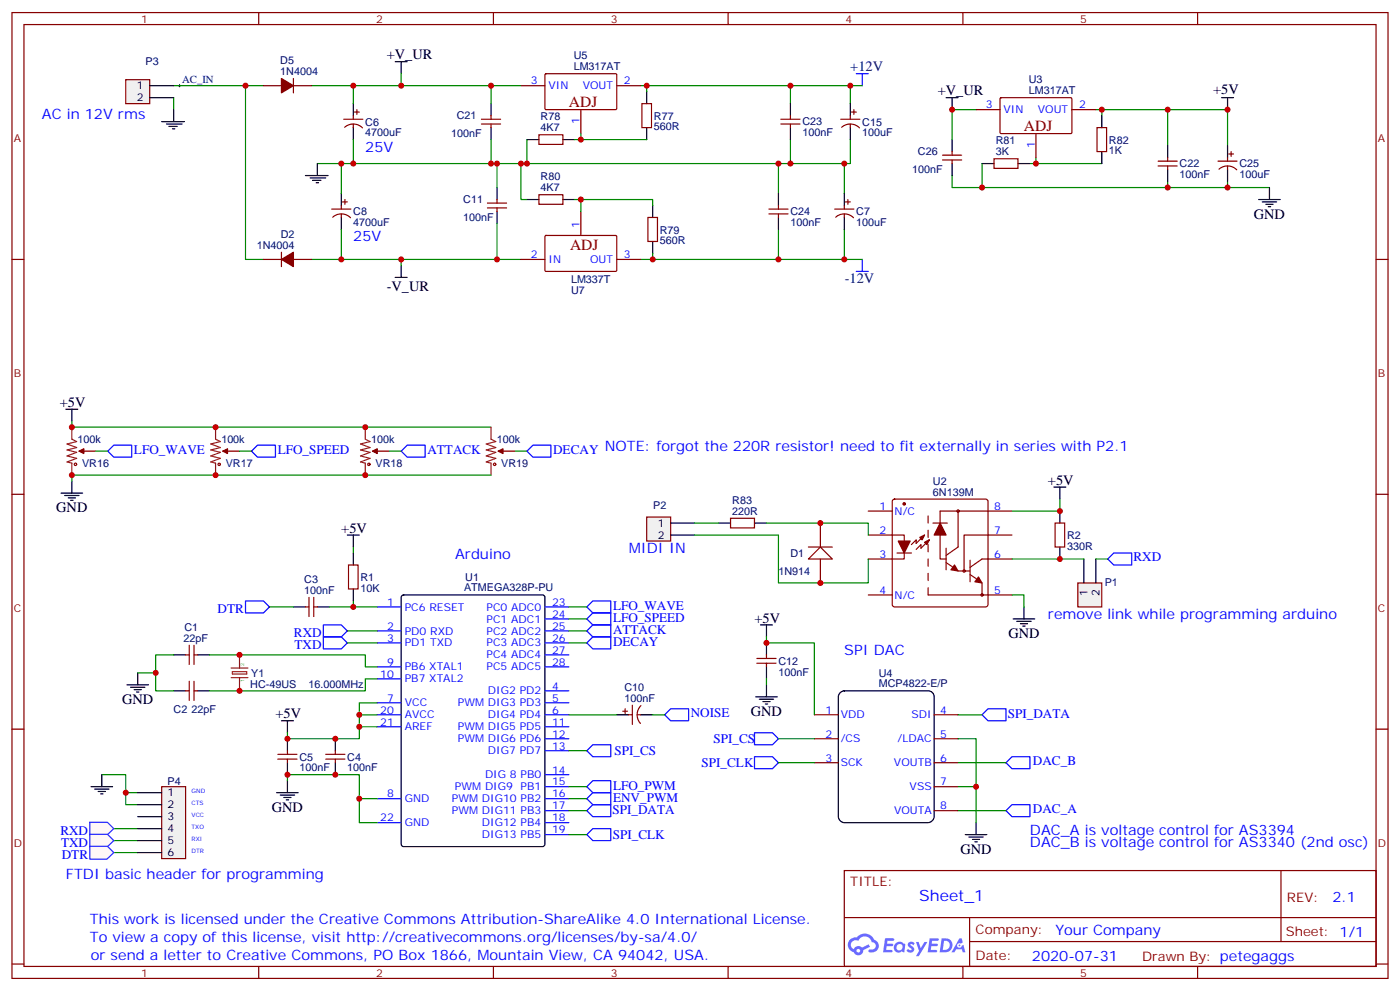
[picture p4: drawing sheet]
<svg xmlns="http://www.w3.org/2000/svg" width="412mm" height="292mm" viewBox="0 0 412 292" stroke-linecap="round" stroke-linejoin="round" font-family="sans-serif">
<g fill="none" stroke="#870000" stroke-width=".35">
<path d="M3.5 3.7h405.4v284.3h-405.4zM7.1 7.2h398.2v277.3h-398.2zM76.2 3.7v3.5M145.3 3.7v3.5M214.5 3.7v3.5M283.6 3.7v3.5M352.8 3.7v3.5M3.5 76.4h3.6M405.3 76.4h3.6M3.5 145.5h3.6M405.3 145.5h3.6M3.5 214.7h3.6"/>
<path d="M405.3 214.7h3.6M248.7 256.3h156.6v28.2h-156.6zM377.3 256.3v20.9M248.7 270.1h156.5M285.6 277.2h119.6M285.6 270.1v14.2M3.5 283.8h3.6M76.2 284.5v3.5M145.3 284.5v3.5M214.5 284.5v3.5M283.6 284.5v3.5M352.8 284.5v3.5"/>
<path d="M405.3 283.8h3.6"/>
</g>
<g fill="#5487ff">
<path d="M267.7 277.5a1.22 1.22 0 0 1 1.7 .2l-.4 .6a.47 .47 0 0 0-.3-.4 .47 .47 0 0 0-.5 .2l.1 .2a1.14 1.14 0 0 1 .8 1.8 1.14 1.14 0 0 1-1.9 0l-.2-.2 .5-.6 .7 .5a.29 .29 0 0 0 .3-.3 .29 .29 0 0 0-.2-.3 1.04 1.04 0 0 1-.6-1.7z"/>
<path d="M260.7 276.2h2.4l.3 .2-.2 .5-1.8 .1-.1 .8h1.5l.3 .4-.3 .4h-1.6l-.2 1.1h1.7l.2 .3-.2 .3-2.6 .1z"/>
<path d="M273.8 276.2h2.4l.3 .2-.1 .5-1.8 .1-.2 .8h1.6l.3 .4-.4 .4-1.6-.1-.1 1.1 1.7 .1 .2 .3-.2 .3-2.6 .1z"/>
<path d="M282.6 276.2h.7l.3 1.3-.6 .3a.69 .69 0 0 0-1 .3 .69 .69 0 0 0 .4 .9 .69 .69 0 0 0 .9-.6l.5-.2 .6 2.2h-.8l-.2-.9h-1.8l-.5 .9h-.8z"/>
<path d="M269.8 277.3h.8l.6 1.8 1.1-1.8h.9l-2.6 4.2h-.8l.9-1.5z"/>
<path d="M277.4 276.2l-.6 4.2h1.3a2.11 2.11 0 0 0 2.5-2.1 2.11 2.11 0 0 0-2.5-2.1zM278.1 277a1.39 1.39 0 0 1 1.7 1.4 1.39 1.39 0 0 1-1.8 1.2h-.3z"/>
<path d="M263.7 277.8a1.54 1.54 0 0 0-.1 2.2 1.54 1.54 0 0 0 2.2 .1l.6 .3 .3-2.3-.2-.3h-.4a1.49 1.49 0 0 0-2.4 0zM264 278.8a.94 .94 0 0 1 1.8 0 .94 .94 0 0 1-1.8 0z"/>
<path d="M250.4 276.6a2.18 2.18 0 0 0 1.1 3.7 1.44 1.44 0 0 0 1.6 .9 1.44 1.44 0 0 0 1.2-1.4l2-1.1-.5-.7-1.9 1a1.47 1.47 0 0 0-2.4 .4 1.39 1.39 0 0 1-.7-1.9 1.39 1.39 0 0 1 2-.5 2.12 2.12 0 0 1 2.2-1.3 2.12 2.12 0 0 1 1.9 1.7 1.14 1.14 0 0 1 1.1 1.4 1.14 1.14 0 0 1-1.7 .7 .43 .43 0 0 0-.5 .4 .43 .43 0 0 0 .4 .5 1.98 1.98 0 0 0 2.5-1.2 1.98 1.98 0 0 0-1.2-2.6 3.1 3.1 0 0 0-5.3-.6l-.9 .1zM252.3 279.9a.55 .55 0 0 1 1.1 0 .55 .55 0 0 1-1.1 0z"/>
<circle cx="282.6" cy="278.3" r=".26"/>
</g>
<path d="M104.1 162.8v3.5M104.1 173.4v3.5" fill="none" stroke="#000" stroke-width=".35"/>
<path d="M102.7 166.3h2.8v7.1h-2.8z" fill="none" stroke="#870000" stroke-width=".35"/>
<path d="M118.4 175.4l.5-.2h40.9l.7 .4v72.9l-.4 .7h-41.2l-.7-.4v-72.9z" fill="#fff" stroke="#000" stroke-width=".35"/>
<g fill="none" stroke="#00f" stroke-width=".35">
<path d="M72.3 176.9h5.3l1.8 1.8-1.8 1.7h-5.3zM111.1 178.7h7.1M160.5 178.7h7.1M95.2 184h5.3l1.8 1.7-1.8 1.8h-5.3zM95.2 187.5h5.3l1.8 1.8-1.8 1.7h-5.3zM111.1 185.7h7.1M111.1 189.3h7.1M111.1 196.3h7.1M111.1 199.8h7.1M160.5 185.7h7.1M160.5 189.3h7.1M160.5 196.3h7.1"/>
<path d="M160.5 182.2h7.1M160.5 192.8h7.1M111.1 206.9h7.1M111.1 210.4h7.1M111.1 214h7.1M160.5 203.4h7.1M160.5 206.9h7.1M160.5 210.4h7.1M160.5 214h7.1M160.5 217.5h7.1M111.1 235.1h7.1M160.5 235.1h7.1"/>
<path d="M160.5 221h7.1M160.5 228.1h7.1M160.5 231.6h7.1M160.5 238.7h7.1M111.1 242.2h7.1M160.5 242.2h7.1M160.5 245.7h7.1"/>
</g>
<g fill="none" stroke="#008700" stroke-width=".35">
<path d="M79.4 178.7h7M97 178.7h7.1M104.1 176.9v1.8h7M104.1 161v1.8M40.6 198.1h5.3M51.2 192.8h-5.3v10.6h5.3M61.7 192.8h45.9v3.5h3.5M102.3 185.7h8.8M102.3 189.3h8.8M111.1 199.8h-3.5v3.6h-45.9M105.8 214h5.3M105.8 210.4h5.3"/>
<path d="M111.1 206.9h-5.3v10.6h-21.1v-1.8M84.7 229.8v-1.7h21.1v14.1h5.3M105.8 235.1h5.3"/>
</g>
<path d="M68.1 196.7h4.9M68.1 199.5h4.9M68.4 197.7h4.3v.7h-4.3zM70.6 192.8v3.9M70.6 199.5v3.9" fill="none" stroke="#8c2424" stroke-width=".35"/>
<g fill="none" stroke="#870000" stroke-width=".35">
<path d="M255.8 157.5h10.5v7.1h-10.5M255.8 150.5h7M263.1 147.1l.4-.2h26.8l.5 .2 .2 .5v30.4l-.2 .5-.5 .2h-26.8l-.5-.3-.2-.4v-30.4zM272.3 157.5l-2.4 2.5v-1.1l-1.4 1.4M273.8 158.9l-2.5 2.5v-1.1l-1.4 1.4M274.8 154h4.2M282.2 150.5v10.5M298.1 150.5h-21.2v14.1h1.8M298.1 157.5h-14.1v10.6M90 178.7h1M91 175.9v5.6M92.4 175.9v5.6"/>
<path d="M92.4 178.7h1.1M255.8 175.2h7M264.2 162.8h4.3M289.3 171.6v3.6h-15.9M289.3 164.6h8.8M289.3 175.2h8.8M54.7 192.8h1M55.7 190v5.6M57.1 190v5.6M57.1 192.8h1.1M54.7 203.4h1M55.7 200.6v5.6"/>
<path d="M57.1 200.6v5.6M57.1 203.4h1.1M81.8 223.5h5.7M81.8 222.1h5.7M84.7 221v1.1M84.7 223.5v1M96 223.5h5.6M96 222.1h5.6M98.8 221v1.1M98.8 223.5v1"/>
<circle cx="282.2" cy="150.5" r=".35"/>
<circle cx="284" cy="168.1" r=".35"/>
<circle cx="289.3" cy="175.2" r=".35"/>
</g>
<g fill="none" stroke="#000" stroke-width=".35">
<path d="M102.3 157.5h3.5M104.1 157.5v3.5M86.4 178.7h3.6M93.5 178.7h3.5M40.6 198.1v3.5M51.2 192.8h3.5M58.2 192.8h3.5M37.4 201.6h6.3M38.5 202.3h4.2M39.5 203h2.1M40.2 203.7h.7M51.2 203.4h3.5"/>
<path d="M58.2 203.4h3.5M82.9 212.2h3.5M84.7 212.2v3.5M84.7 217.5v3.5M98.8 217.5v3.5M81.5 233.4h6.3M82.5 234.1h4.3M83.6 234.8h2.1M84.3 235.5h.7M84.7 224.5v3.6M84.7 229.8v3.6M98.8 224.5v3.6"/>
</g>
<g fill="#870000" stroke="#870000" stroke-width=".35">
<path d="M264.6 159.3h3.5l-1.8 3.5z"/>
<path d="M272.3 159.6l1.5-.7-.8 1.4z"/>
<path d="M270.9 158.2l1.4-.7-.7 1.4z"/>
<path d="M276.9 154l1.8 3.5h-3.5z"/>
<circle cx="266.3" cy="148.3" r=".35"/>
</g>
<g fill="#a10000" stroke="#a10000" stroke-width=".35">
<path d="M281.2 166.3l1 1.8-2.1-.4z"/>
<path d="M288.2 169.9l1.1 1.7-2.1-.3z"/>
</g>
<path d="M278.7 161.4v6.3M278.7 165.6l2.1 1.4M282.2 161l-3.5 2.5M282.2 168.1h3.6M285.8 169.2l2.1 1.4M285.8 164.9v6.4M289.3 164.6l-3.5 2.4" fill="none" stroke="#a10000" stroke-width=".35"/>
<path d="M273.4 175.2v-24.7" fill="none" stroke="#870000" stroke-width=".35" stroke-dasharray="2.1 2.1"/>
<path d="M238.1 164.6l3.6-3.6 3.5 3.6z" fill="#fff" stroke="#870000" stroke-width=".35"/>
<path d="M241.7 154v7M238.1 161h7.1M241.7 164.6v7" fill="none" stroke="#870000" stroke-width=".35"/>
<path d="M190.5 152.2h7.1v7.1h-7.1z" fill="#f0f0f0" stroke="#870000" stroke-width=".35"/>
<path d="M197.6 154h7M197.6 157.5h7M310.4 143.4h3.6M312.2 143.4v3.5M312.2 150.5v3.5M301.6 178.7v3.5M312.2 161v3.6M298.4 182.2h6.4M299.5 182.9h4.2M300.6 183.6h2.1M301.3 184.3h.7" fill="none" stroke="#000" stroke-width=".35"/>
<path d="M204.6 157.5h24.7v14.1h26.5v-7" fill="none" stroke="#008700" stroke-width=".35"/>
<path d="M310.8 154h2.8v7h-2.8z" fill="none" stroke="#870000" stroke-width=".35"/>
<path d="M317.5 171.6h7.1v7.1h-7.1z" fill="#f0f0f0" stroke="#870000" stroke-width=".35"/>
<path d="M319.3 164.6v7M322.8 164.6v7M26.8 231.6h6.4M27.9 232.3h4.2M28.9 233h2.1M29.6 233.7h.7M30 228.1v3.5" fill="none" stroke="#000" stroke-width=".35"/>
<path d="M312.2 146.9v3.6h-14.1M298.1 164.6h21.2M298.1 175.2h3.5v3.5M322.8 164.6h3.5M30 228.1h7v8.8h3.6M37 233.4h3.6M33.5 251h7.1M33.5 247.5h7.1M33.5 243.9h7.1" fill="none" stroke="#008700" stroke-width=".35"/>
<path d="M326.3 164.6l1.8-1.8h5.3v3.5h-5.3z" fill="none" stroke="#00f" stroke-width=".35"/>
<g fill="#fff7f7" stroke="#420aff" stroke-width=".35">
<path d="M26.4 242.1h5.3l1.8 1.8-2 2h-5z"/>
<path d="M26.4 245.6h5.3l1.8 1.9-2 1.9h-5z"/>
<path d="M26.4 249.1h5.3l1.8 1.9-2 1.9h-5z"/>
</g>
<path d="M47.6 231.6h7.1v21.2h-7.1z" fill="#f0f0f0" stroke="#870000" stroke-width=".35"/>
<g fill="none" stroke="#000" stroke-width=".35">
<path d="M47.6 35.8h6.7M49 36.5h4.6M49.7 37.2h2.5M50.8 37.9h.7M51.2 32.3v3.5M104.1 30.5v3.5M104.1 37.6v3.5M90 51.7h6.7M91.4 52.4h4.6M92.1 53.1h2.4M93.1 53.8h.7M93.5 48.2v3.5"/>
<path d="M100.5 57v3.5M100.5 64v3.6M224 184h3.5M225.8 184v3.5M225.8 189.3v3.5M225.8 196.3v3.5M222.6 205.1h6.4M223.7 205.8h4.2M224.7 206.6h2.1M225.4 207.3h.7M225.8 201.6v3.5M247.5 203.9l1.2-.5h24.7a1.76 1.76 0 0 1 1.8 1.7v35.3a1.89 1.89 0 0 1-1.8 1.8h-24.7a1.89 1.89 0 0 1-1.8-1.8v-35.3z"/>
<path d="M40.6 233.4h7M40.6 236.9h7M40.6 240.4h7M40.6 243.9h7M40.6 247.5h7M40.6 251h7M284.3 245.7h6.4M285.4 246.4h4.2M286.5 247.1h2.1M287.2 247.8h.7M287.5 242.2v3.5"/>
</g>
<g fill="none" stroke="#870000" stroke-width=".35">
<path d="M77.6 25.2h5.3M86.4 23.1v4.2M86.4 25.2h5.3M101.2 35.1h5.7M101.5 37.5a3.8 3.8 0 0 1 5.3 .1M104.1 34v1.1M104.1 36.5v1.1M104.4 33h1.4M105.1 32.3v1.4M100.9 59.4h1.4M101.6 58.7v1.4M77.6 76.4h5.3"/>
<path d="M82.9 74.3v4.2M86.4 76.4h5.3M97.7 61.6h5.7M98 63.9a3.8 3.8 0 0 1 5.2 .2M100.5 60.5v1.1M100.5 63v1M223 195.3h5.6M223 193.9h5.6M225.8 192.8v1.1M225.8 195.3v1M239.9 210.4h7M239.9 217.5h7"/>
<path d="M275.2 210.4h7M275.2 217.5h7M239.9 224.5h7M275.2 224.5h7M275.2 231.6h7M275.2 238.7h7"/>
</g>
<g fill="none" stroke="#008700" stroke-width=".35">
<path d="M51.2 25.2h26.4M51.2 28.8v3.5M72.3 25.2v51.2h5.3M91.7 25.2h61.8M104.1 25.2v5.3M188.7 25.2h44.1v5.3M100.5 48.2v8.8M104.1 41.1v7.1M229.3 48.2v8.8M232.8 41.1v7.1h-139.3M248.7 48.2v8.8M250.5 41.1v7.1h-17.7"/>
<path d="M91.7 76.4h61.8M100.5 67.6v8.8M225.8 187.5v1.8h14.1v21.1M225.8 199.8v1.8M229.3 217.5h10.6M282.2 217.5h5.3v14.1M282.2 210.4h7.1M167.6 221h5.3M167.6 238.7h5.3M229.3 224.5h10.6M282.2 231.6h5.3v10.6M282.2 224.5h14.1"/>
<path d="M282.2 238.7h14.1M167.6 245.7h5.3"/>
</g>
<path d="M252.2 21.7h3.6M254 21.7v3.5M252.2 79.9h3.6M254 76.4v3.5M222.2 215.7h5.3l1.8 1.8-1.8 1.8h-5.3zM291 208.7h5.3v3.5h-5.3l-1.7-1.8zM172.9 221l1.7-1.7h5.3v3.5h-5.3zM172.9 238.7l1.7-1.8h5.3v3.5h-5.3zM222.2 222.8h5.3l1.8 1.7-1.8 1.8h-5.3zM296.3 238.7l1.8-1.8h5.3v3.5h-5.3zM296.3 224.5l1.8-1.7h5.3v3.5h-5.3zM172.9 245.7l1.7-1.8h5.3v3.6h-5.3z" fill="none" stroke="#00f" stroke-width=".35"/>
<path d="M52.6 25.2h.7M52.9 24.9v.7" fill="none" stroke="#000" stroke-width=".29"/>
<g fill="#870000" stroke="#870000" stroke-width=".35">
<path d="M82.9 76.4l3.5-2.1v4.2z"/>
<path d="M82.9 23.1l3.5 2.1-3.5 2.1z"/>
</g>
<path d="M37 23.5h7.1v7h-7.1z" fill="#f0f0f0" stroke="#870000" stroke-width=".35"/>
<g fill="none" stroke="#000" stroke-width=".35">
<path d="M116.4 18.2h3.5M118.2 18.2v3.5M44.1 25.2h7.1M44.1 28.8h7.1M144.6 30.5v3.5M144.6 37.6v3.5M190.5 27v3.5M190.5 37.6v3.5M232.8 30.5v3.5M232.8 37.6v3.5M250.5 30.5v3.5M250.5 37.6v3.5"/>
<path d="M278.7 28.8h3.5M280.5 28.8v3.5M324.6 34v3.6M359.8 28.8h3.6M361.6 28.8v3.5M146.4 55.2v3.5M155.2 41.1h3.5M155.2 58.7h3.5M165.8 41.1h3.5M165.8 58.7h3.5M229.3 57v3.5M248.7 57v3.5"/>
<path d="M280.5 41.1v3.5M280.5 48.2v3.5M289.3 48.2h3.5M299.9 48.2h3.5M324.6 44.6v3.6M344 42.9v3.5M344 49.9v3.5M361.6 42.9v3.5M361.6 49.9v3.5M370.8 58.7h6.3M371.8 59.4h4.3M373.9 55.2v3.5"/>
<path d="M118.2 78.1v3.6M146.4 62.3v3.5M192.3 60.5v3.5M192.3 71.1v3.5M229.3 64v3.6M248.7 64v3.6M372.9 60.1h2.1M373.6 60.9h.7M116.4 81.7h3.5M19.4 120.5h3.5M21.2 120.5v3.5M18 145.2h6.3"/>
<path d="M19 145.9h4.3M20.1 146.6h2.1M20.8 147.3h.7M21.2 141.6v3.6M211.7 154h3.5M222.2 154h3.6M181.7 210.4h3.5M188.7 210.4h3.6"/>
</g>
<g fill="none" stroke="#008700" stroke-width=".35">
<path d="M118.2 21.7v3.5M144.6 25.2v5.3M171.1 39.3v1.8h19.4M190.5 25.2v1.8M232.8 25.2h21.2M250.5 25.2v5.3M287.5 32.3h-7v8.8M322.8 32.3h38.8v10.6M324.6 32.3v1.7M344 32.3v10.6M144.6 41.1v7.1M146.4 48.2v7"/>
<path d="M153.5 48.2v10.5h1.7M155.2 41.1v7.1M169.3 58.7h1.8v3.6M169.3 41.1h1.8M171.1 58.7h21.2v1.8M280.5 51.7v3.5h93.4M289.3 48.2v7M303.4 48.2h21.2M305.2 46.4v1.8M344 53.4v1.8M361.6 53.4v1.8M118.2 76.4v1.7"/>
<path d="M146.4 65.8v10.6M188.7 76.4h65.3M192.3 74.6v1.8M229.3 67.6v8.8M248.7 67.6v8.8M21.2 124v1.8h123.4M28.2 132.8h3.5M70.6 132.8h3.5M114.7 132.8h3.5M144.6 139.9h-123.4v1.7M151.7 132.8h3.5M204.6 154h7.1"/>
<path d="M225.8 154h30v3.5M167.6 178.7h5.3M167.6 182.2h5.3M167.6 185.7h5.3M167.6 189.3h5.3M167.6 210.4h14.1M192.3 210.4h3.5M167.6 231.6h5.3M167.6 235.1h5.3"/>
</g>
<g fill="none" stroke="#870000" stroke-width=".35">
<path d="M141.8 35.1h5.7M141.8 36.5h5.7M144.6 34v1.1M144.6 36.5v1.1M153.5 25.2h7M158.7 39.7h7.1v2.8h-7.1zM160.6 21.9l.3-.2h20.6l.2 .3-.1 10.1-.3 .2-20.6-.1-.2-.3zM171.1 32.3v7M181.7 25.2h7M189.1 30.5h2.8v7.1h-2.8zM230 35.1h5.7M230 36.5h5.7"/>
<path d="M232.8 34v1.1M232.8 36.5v1.1M247.6 35.1h5.7M247.9 37.5a3.8 3.8 0 0 1 5.3 .1M250.5 34v1.1M250.5 36.5v1.1M250.8 33h1.4M251.5 32.3v1.4M287.5 32.3h7.1M294.6 28.9l.3-.1h20.7l.1 .3v10.1l-.3 .1h-20.7l-.1-.3zM305.2 39.3v7.1M315.7 32.3h7.1"/>
<path d="M323.1 37.6h2.9v7h-2.9zM143.6 59.8h5.6M146.4 58.7v1.1M158.7 57.3h7.1v2.8h-7.1zM249.1 59.4h1.4M249.8 58.7v1.4M277.6 47.1h5.7M277.6 45.7h5.7M280.5 44.6v1.1M280.5 47.1v1.1M292.8 46.7h7.1v2.9h-7.1zM341.1 48.9h5.7"/>
<path d="M341.1 47.4h5.7M344 46.4v1M344 48.9v1M358.8 47.4h5.6M359.1 49.8a3.8 3.8 0 0 1 5.2 .2M361.6 46.4v1M361.6 48.9v1M361.9 45.3h1.5M362.7 44.6v1.4M143.6 61.2h5.6M146.4 61.2v1.1M153.5 76.4h7"/>
<path d="M160.6 69.5l.3-.2 20.6 .1 .2 .3-.1 10-.3 .2-20.6-.1-.2-.2zM171.1 62.3v7M181.7 76.4h7M190.9 64h2.8v7.1h-2.8zM226.5 61.6h5.6M226.5 63h5.6M229.3 60.5v1.1M229.3 63v1M245.9 61.6h5.6M246.2 63.9a3.8 3.8 0 0 1 5.2 .2M248.7 60.5v1.1M248.7 63v1"/>
<path d="M24.7 132.8h3.5M67 132.8h3.6M111.1 132.8h3.6M148.2 132.8h3.5M215.2 152.6h7v2.8h-7zM183.4 209.4h1.5M184.1 208.7v1.4M185.2 210.4h1.1M186.3 207.6v5.7M187.7 210.4h1M188.8 207.7a3.8 3.8 0 0 0-.2 5.3"/>
</g>
<path d="M31.7 132.8l1.8-1.7h5.3v3.5h-5.3zM74.1 132.8l1.7-1.7h5.3v3.5h-5.3zM118.2 132.8l1.7-1.7h5.3v3.5h-5.3zM155.2 132.8l1.8-1.7h5.3v3.5h-5.3zM172.9 178.7l1.7-1.8h5.3v3.5h-5.3zM172.9 182.2l1.7-1.8h5.3v3.6h-5.3zM172.9 189.3l1.7-1.8h5.3v3.5h-5.3zM174.6 184h5.3v3.5h-5.3l-1.7-1.8zM195.8 210.4l1.8-1.7h5.2v3.5h-5.2zM172.9 235.1l1.7-1.7h5.3v3.5h-5.3zM172.9 231.6l1.7-1.8h5.3v3.6h-5.3z" fill="none" stroke="#00f" stroke-width=".35"/>
<path d="M21.2 125.8v3.5l1.4 .7-2.8 .7 2.8 1.1-2.8 .7 2.8 .7-2.8 1 2.8 .7-2.8 1.1 1.4 .3v3.6M23.3 132.8h1.4M63.5 125.8v3.5l1.4 .7-2.8 .7 2.8 1.1-2.8 .7 2.8 .7-2.8 1 2.8 .7-2.8 1.1 1.4 .3v3.6M65.6 132.8h1.4M107.6 125.8v3.5l1.4 .7-2.8 .7 2.8 1.1-2.8 .7 2.8 .7-2.8 1 2.8 .7-2.8 1.1 1.4 .3v3.6M109.7 132.8h1.4M144.6 125.8v3.5l1.4 .7-2.8 .7 2.8 1.1-2.8 .7 2.8 .7-2.8 1 2.8 .7-2.8 1.1 1.4 .3v3.6M146.8 132.8h1.4" fill="none" stroke="#8c2424" stroke-width=".35"/>
<g fill="#870000" stroke="#870000" stroke-width=".35">
<path d="M23.3 132.8l1.4-.7v1.4z"/>
<path d="M65.6 132.8l1.4-.7v1.4z"/>
<path d="M109.7 132.8l1.4-.7v1.4z"/>
<path d="M146.8 132.8l1.4-.7v1.4z"/>
</g>
<g fill="none" stroke="#a10000" stroke-width=".35">
<circle cx="22.2" cy="136.7" r=".35"/>
<circle cx="64.6" cy="136.7" r=".35"/>
<circle cx="108.7" cy="136.7" r=".35"/>
<circle cx="145.7" cy="136.7" r=".35"/>
</g>
<g fill="#c00">
<circle cx="280.5" cy="32.3" r=".88"/>
<circle cx="289.3" cy="55.2" r=".88"/>
<circle cx="344" cy="32.3" r=".88"/>
<circle cx="361.6" cy="32.3" r=".88"/>
<circle cx="361.6" cy="55.2" r=".88"/>
<circle cx="344" cy="55.2" r=".88"/>
<circle cx="324.6" cy="32.3" r=".88"/>
<circle cx="305.2" cy="48.2" r=".88"/>
<circle cx="192.3" cy="76.4" r=".88"/>
<circle cx="146.4" cy="76.4" r=".88"/>
<circle cx="155.2" cy="48.2" r=".88"/>
<circle cx="190.5" cy="25.2" r=".88"/>
<circle cx="144.6" cy="48.2" r=".88"/>
<circle cx="107.6" cy="125.8" r=".88"/>
<circle cx="63.5" cy="125.8" r=".88"/>
<circle cx="250.5" cy="25.2" r=".88"/>
<circle cx="229.3" cy="76.4" r=".88"/>
<circle cx="287.5" cy="231.6" r=".88"/>
<circle cx="105.8" cy="214" r=".88"/>
<circle cx="104.1" cy="178.7" r=".88"/>
<circle cx="45.9" cy="198.1" r=".88"/>
<circle cx="70.6" cy="203.4" r=".88"/>
<circle cx="70.6" cy="192.8" r=".88"/>
<circle cx="84.7" cy="228.1" r=".88"/>
<circle cx="84.7" cy="217.5" r=".88"/>
<circle cx="98.8" cy="217.5" r=".88"/>
<circle cx="98.8" cy="228.1" r=".88"/>
<circle cx="105.8" cy="235.1" r=".88"/>
<circle cx="105.8" cy="210.4" r=".88"/>
<circle cx="241.7" cy="171.6" r=".88"/>
<circle cx="312.2" cy="164.6" r=".88"/>
<circle cx="312.2" cy="150.5" r=".88"/>
<circle cx="37" cy="233.4" r=".88"/>
<circle cx="225.8" cy="189.3" r=".88"/>
<circle cx="248.7" cy="48.2" r=".88"/>
<circle cx="100.5" cy="76.4" r=".88"/>
<circle cx="100.5" cy="48.2" r=".88"/>
<circle cx="104.1" cy="48.2" r=".88"/>
<circle cx="229.3" cy="48.2" r=".88"/>
<circle cx="104.1" cy="25.2" r=".88"/>
<circle cx="72.3" cy="25.2" r=".88"/>
<circle cx="232.8" cy="48.2" r=".88"/>
<circle cx="248.7" cy="76.4" r=".88"/>
<circle cx="232.8" cy="25.2" r=".88"/>
<circle cx="21.2" cy="125.8" r=".88"/>
<circle cx="21.2" cy="139.9" r=".88"/>
<circle cx="107.6" cy="139.9" r=".88"/>
<circle cx="63.5" cy="139.9" r=".88"/>
<circle cx="144.6" cy="25.2" r=".88"/>
<circle cx="171.1" cy="41.1" r=".88"/>
<circle cx="146.4" cy="48.2" r=".88"/>
<circle cx="171.1" cy="58.7" r=".88"/>
<circle cx="153.5" cy="48.2" r=".88"/>
<circle cx="118.2" cy="25.2" r=".88"/>
<circle cx="118.2" cy="76.4" r=".88"/>
<circle cx="241.7" cy="154" r=".88"/>
</g>
<g font-size="4.6" fill="#800">
<text x="167.6" y="31.6">ADJ</text>
<text x="301.6" y="38.6">ADJ</text>
<text x="167.9" y="73.6">ADJ</text>
</g>
<text font-size="4.6" fill="#00f" x="270.8" y="265.3">Sheet_1</text>
<g font-size="4.2">
<text x="113.9" y="17.5">+V_UR</text>
<text x="276.2" y="28">+V_UR</text>
<text x="357.3" y="27.7">+5V</text>
<text x="369.4" y="64.4">GND</text>
<text x="113.9" y="85.5">-V_UR</text>
<text x="17.6" y="119.8">+5V</text>
<text x="308.7" y="142.7">+5V</text>
<text x="16.6" y="150.8">GND</text>
<text x="100.5" y="156.8">+5V</text>
<text x="222.2" y="183.3">+5V</text>
<text x="297" y="187.9">GND</text>
<text x="36" y="207.3">GND</text>
<text x="81.1" y="211.5">+5V</text>
<text x="221.2" y="210.8">GND</text>
<text x="80.1" y="239">GND</text>
<text x="282.9" y="251.4">GND</text>
</g>
<g font-size="4.2" fill="#000080">
<text x="250.5" y="21">+12V</text>
<text x="248.8" y="83.4">-12V</text>
</g>
<g font-size="4.2" fill="#00f">
<text x="12.3" y="34.9">AC in 12V rms</text>
<text x="107.6" y="44.6">25V</text>
<text x="104.1" y="71.1">25V</text>
<text x="134.1" y="164.6">Arduino</text>
<text x="185.2" y="162.8">MIDI IN</text>
<text x="308.7" y="182.2">remove link while programming arduino</text>
<text x="248.7" y="192.8">SPI DAC</text>
<text x="303.4" y="245.7">DAC_A is voltage control for AS3394</text>
<text x="303.4" y="249.2">DAC_B is voltage control for AS3340 (2nd osc)</text>
<text x="19.4" y="258.8">FTDI basic header for programming</text>
<text x="392.5" y="265.6">2.1</text>
<text x="26.5" y="272.2">This work is licensed under the Creative Commons Attribution-ShareAlike 4.0 International License.</text>
<text x="310.9" y="275.1">Your Company</text>
<text x="26.5" y="277.5">To view a copy of this license, visit http://creativecommons.org/licenses/by-sa/4.0/</text>
<text x="26.7" y="282.8">or send a letter to Creative Commons, PO Box 1866, Mountain View, CA 94042, USA.</text>
<text x="304" y="282.9">2020-07-31</text>
</g>
<g font-size="3.9" fill="#00f">
<text x="39.5" y="133.7">LFO_WAVE</text>
<text x="81.8" y="133.7">LFO_SPEED</text>
<text x="125.9" y="133.7">ATTACK</text>
<text x="162.9" y="133.7">DECAY NOTE: forgot the 220R resistor! need to fit externally in series with P2.1</text>
<text x="333.9" y="165.3">RXD</text>
<text x="180.6" y="179.5">LFO_WAVE</text>
<text x="64.1" y="180.4">DTR</text>
<text x="180.6" y="183.1">LFO_SPEED</text>
<text x="86.6" y="187.5">RXD</text>
<text x="86.8" y="191">TXD</text>
<text x="180.6" y="186.6">ATTACK</text>
<text x="180.6" y="190.1">DECAY</text>
<text x="203.5" y="211.2">NOISE</text>
<text x="296.8" y="211.3">SPI_DATA</text>
<text x="210.2" y="218.8">SPI_CS</text>
<text x="181" y="222.2">SPI_CS</text>
<text x="206.7" y="225.9">SPI_CLK</text>
<text x="304.3" y="225.3">DAC_B</text>
<text x="180.6" y="232.5">LFO_PWM</text>
<text x="180.4" y="239.5">SPI_DATA</text>
<text x="180.6" y="236">ENV_PWM</text>
<text x="304.3" y="239.4">DAC_A</text>
<text x="17.8" y="245.7">RXD</text>
<text x="18" y="249.2">TXD</text>
<text x="180.5" y="246.9">SPI_CLK</text>
<text x="18.2" y="252.8">DTR</text>
</g>
<g font-size="3.9" fill="#800">
<text x="250.5" y="260.9">TITLE:</text>
<text x="379.1" y="265.6">REV:</text>
<text x="287.4" y="275.1">Company:</text>
<text x="378.7" y="275.7">Sheet: 1/1</text>
<text x="287.4" y="282.8">Date:</text>
<text x="336.4" y="282.8">Drawn By: petegaggs</text>
</g>
<g font-size="3.2" fill="#800">
<text x="41.6" y="6.7">1</text>
<text x="110.8" y="6.7">2</text>
<text x="179.9" y="6.7">3</text>
<text x="249.1" y="6.7">4</text>
<text x="318.2" y="6.7">5</text>
<text x="4.1" y="41.8">A</text>
<text x="405.9" y="41.8">A</text>
<text x="4.1" y="110.9">B</text>
<text x="405.9" y="110.9">B</text>
<text x="4.1" y="180.1">C</text>
<text x="405.9" y="180.1">C</text>
<text x="4.1" y="249.2">D</text>
<text x="405.9" y="249.2">D</text>
<text x="41.6" y="287.5">1</text>
<text x="110.8" y="287.5">2</text>
<text x="179.9" y="287.5">3</text>
<text x="249.1" y="287.5">4</text>
<text x="318.2" y="287.5">5</text>
</g>
<g font-size="3.2" fill="#000080">
<text x="169" y="17.3">U5</text>
<text x="42.9" y="19.2">P3</text>
<text x="82.6" y="22">1N4004</text>
<text x="82.6" y="18.9">D5</text>
<text x="169" y="20.5">LM317AT</text>
<text x="53.6" y="24.3">AC_IN</text>
<text x="303" y="27.6">LM317AT</text>
<text x="303.1" y="24.4">U3</text>
<text x="134.6" y="35.2">C21</text>
<text x="159.3" y="35.4">R78</text>
<text x="192.6" y="35.3">R77</text>
<text x="107.6" y="40.1">4700uF</text>
<text x="107.6" y="37">C6</text>
<text x="132.9" y="40.4">100nF</text>
<text x="159.3" y="38.6">4K7</text>
<text x="192.6" y="38.3">560R</text>
<text x="236.4" y="40.2">100nF</text>
<text x="236.4" y="36.9">C23</text>
<text x="254" y="40.1">100uF</text>
<text x="254" y="37">C15</text>
<text x="270.4" y="45.8">C26</text>
<text x="293.3" y="45.7">3K</text>
<text x="293.3" y="42.5">R81</text>
<text x="326.7" y="45.4">1K</text>
<text x="326.7" y="42.3">R82</text>
<text x="159.3" y="53.1">R80</text>
<text x="268.7" y="51.1">100nF</text>
<text x="347.5" y="52.5">100nF</text>
<text x="347.5" y="49.3">C22</text>
<text x="365.1" y="52.4">100uF</text>
<text x="365.1" y="49.3">C25</text>
<text x="136.5" y="59.9">C11</text>
<text x="159.3" y="56.3">4K7</text>
<text x="104.1" y="63.4">C8</text>
<text x="136.4" y="65.2">100nF</text>
<text x="232.8" y="63.4">C24</text>
<text x="252.2" y="63.4">C7</text>
<text x="82.7" y="70">D2</text>
<text x="104.1" y="66.6">4700uF</text>
<text x="194.4" y="71.8">560R</text>
<text x="194.4" y="68.8">R79</text>
<text x="232.8" y="66.6">100nF</text>
<text x="252.2" y="66.6">100uF</text>
<text x="75.7" y="73.2">1N4004</text>
<text x="168.2" y="83.4">LM337T</text>
<text x="168.2" y="86.7">U7</text>
<text x="22.9" y="130.5">100k</text>
<text x="65.2" y="130.5">100k</text>
<text x="109.3" y="130.5">100k</text>
<text x="146.3" y="130.5">100k</text>
<text x="24.2" y="137.5">VR16</text>
<text x="66.5" y="137.5">VR17</text>
<text x="110.6" y="137.5">VR18</text>
<text x="147.6" y="137.5">VR19</text>
<text x="274.8" y="142.7">U2</text>
<text x="192.4" y="149.9">P2</text>
<text x="215.7" y="148.3">R83</text>
<text x="274.8" y="145.9">6N139M</text>
<text x="215.7" y="151.5">220R</text>
<text x="314.3" y="161.8">330R</text>
<text x="314.3" y="158.7">R2</text>
<text x="232.8" y="164">D1</text>
<text x="89.6" y="171.6">C3</text>
<text x="106.2" y="171.1">R1</text>
<text x="137.1" y="170.9">U1</text>
<text x="229.3" y="169.3">1N914</text>
<text x="325.4" y="172.4">P1</text>
<text x="89.6" y="174.8">100nF</text>
<text x="106.2" y="174.3">10K</text>
<text x="136.7" y="174.1">ATMEGA328P-PU</text>
<text x="54.3" y="185.7">C1</text>
<text x="54" y="188.9">22pF</text>
<text x="229.3" y="195.7">C12</text>
<text x="73.7" y="202.4">HC-49US</text>
<text x="74" y="199.2">Y1</text>
<text x="90.8" y="202.4">16.000MHz</text>
<text x="184" y="203.5">C10</text>
<text x="229.3" y="198.9">100nF</text>
<text x="258.9" y="202.3">MCP4822-E/P</text>
<text x="258.9" y="199.2">U4</text>
<text x="51.2" y="209.9">C2</text>
<text x="56.4" y="209.9">22pF</text>
<text x="184" y="206.6">100nF</text>
<text x="88.2" y="227.1">100nF</text>
<text x="88.2" y="223.9">C5</text>
<text x="102.3" y="227.1">100nF</text>
<text x="102.3" y="223.9">C4</text>
<text x="49.4" y="231">P4</text>
</g>
<g font-size="3.2">
<text x="40.3" y="26.3">1</text>
<text x="40.3" y="29.8">2</text>
<text x="193.8" y="155">1</text>
<text x="193.8" y="158.6">2</text>
<text x="320.3" y="175.4" transform="rotate(-90 320.3 175.4)">1</text>
<text x="323.8" y="175.4" transform="rotate(-90 323.8 175.4)">2</text>
<text x="49.4" y="234.4">1</text>
<text x="49.4" y="237.9">2</text>
<text x="49.4" y="241.5">3</text>
<text x="49.4" y="245">4</text>
<text x="49.4" y="248.5">5</text>
<text x="49.4" y="252.1">6</text>
</g>
<g font-size="3.2" fill="#00f">
<text x="156.4" y="24.9">3</text>
<text x="161.6" y="26.3">VIN</text>
<text x="171.7" y="26.3">VOUT</text>
<text x="183.8" y="24.9">2</text>
<text x="290.4" y="31.9">3</text>
<text x="295.6" y="33.3">VIN</text>
<text x="305.7" y="33.3">VOUT</text>
<text x="317.9" y="31.9">2</text>
<text x="170.7" y="36.4" transform="rotate(-90 170.7 36.4)">1</text>
<text x="304.8" y="43.5" transform="rotate(-90 304.8 43.5)">1</text>
<text x="170.7" y="67.2" transform="rotate(-90 170.7 67.2)">1</text>
<text x="156.4" y="76">2</text>
<text x="161.6" y="77.4">IN</text>
<text x="173.8" y="77.4">OUT</text>
<text x="183.8" y="76">3</text>
<text x="259" y="150.1">1</text>
<text x="263.5" y="151.5">N/C</text>
<text x="292.8" y="150.1">8</text>
<text x="259" y="157.2">2</text>
<text x="292.8" y="157.2">7</text>
<text x="259" y="164.2">3</text>
<text x="292.8" y="164.2">6</text>
<text x="114" y="178.3">1</text>
<text x="119.2" y="179.7">PC6 RESET</text>
<text x="143.3" y="179.7">PC0 ADC0</text>
<text x="162.6" y="178.3">23</text>
<text x="259" y="174.8">4</text>
<text x="263.5" y="176.2">N/C</text>
<text x="292.8" y="174.8">5</text>
<text x="114" y="185.4">2</text>
<text x="143.3" y="183.3">PC1 ADC1</text>
<text x="162.6" y="181.9">24</text>
<text x="162.6" y="185.4">25</text>
<text x="114" y="188.9">3</text>
<text x="119.2" y="186.8">PD0 RXD</text>
<text x="119.2" y="190.3">PD1 TXD</text>
<text x="143.3" y="186.8">PC2 ADC2</text>
<text x="143.3" y="190.3">PC3 ADC3</text>
<text x="162.6" y="188.9">26</text>
<text x="114" y="196">9</text>
<text x="119.2" y="197.4">PB6 XTAL1</text>
<text x="143.3" y="193.9">PC4 ADC4</text>
<text x="143.3" y="197.4">PC5 ADC5</text>
<text x="162.6" y="192.4">27</text>
<text x="162.6" y="196">28</text>
<text x="112" y="199.5">10</text>
<text x="119.2" y="200.9">PB7 XTAL2</text>
<text x="162.6" y="203">4</text>
<text x="114" y="206.6">7</text>
<text x="119.2" y="208">VCC</text>
<text x="134.9" y="208">PWM DIG3 PD3</text>
<text x="143.7" y="204.4">DIG2 PD2</text>
<text x="162.6" y="206.6">5</text>
<text x="112" y="210.1">20</text>
<text x="112" y="213.6">21</text>
<text x="119.2" y="211.5">AVCC</text>
<text x="119.2" y="215">AREF</text>
<text x="134.9" y="215">PWM DIG5 PD5</text>
<text x="143.7" y="211.5">DIG4 PD4</text>
<text x="162.6" y="210.1">6</text>
<text x="162.6" y="213.6">11</text>
<text x="243.2" y="210.1">1</text>
<text x="247.6" y="211.5">VDD</text>
<text x="268.5" y="211.5">SDI</text>
<text x="276.9" y="210.1">4</text>
<text x="134.9" y="218.5">PWM DIG6 PD6</text>
<text x="162.6" y="217.1">12</text>
<text x="162.6" y="220.7">13</text>
<text x="243.2" y="217.1">2</text>
<text x="247.6" y="218.5">/CS</text>
<text x="264.4" y="218.5">/LDAC</text>
<text x="276.9" y="217.1">5</text>
<text x="143.7" y="222.1">DIG7 PD7</text>
<text x="162.6" y="227.7">14</text>
<text x="243.2" y="224.2">3</text>
<text x="247.6" y="225.6">SCK</text>
<text x="263.3" y="225.6">VOUTB</text>
<text x="276.9" y="224.2">6</text>
<text x="134" y="232.7">PWM DIG9</text>
<text x="142.9" y="229.1">DIG 8 PB0</text>
<text x="153.4" y="232.7">PB1</text>
<text x="162.6" y="231.2">15</text>
<text x="268" y="232.7">VSS</text>
<text x="276.9" y="231.2">7</text>
<text x="114" y="234.8">8</text>
<text x="119.2" y="236.2">GND</text>
<text x="133.1" y="236.2">PWM DIG10 PB2</text>
<text x="133.1" y="239.7">PWM DIG11 PB3</text>
<text x="162.6" y="234.8">16</text>
<text x="162.6" y="238.3">17</text>
<text x="263.3" y="239.7">VOUTA</text>
<text x="276.9" y="238.3">8</text>
<text x="112" y="241.8">22</text>
<text x="119.2" y="243.2">GND</text>
<text x="142" y="243.2">DIG12 PB4</text>
<text x="162.6" y="241.8">18</text>
<text x="162.6" y="245.4">19</text>
<text x="142" y="246.8">DIG13 PB5</text>
</g>
<g font-size="1.8" fill="#00f">
<text x="56.4" y="233.5">GND</text>
<text x="56.4" y="236.9">CTS</text>
<text x="56.4" y="243.9">TXO</text>
<text x="56.4" y="240.4">VCC</text>
<text x="56.4" y="251">DTR</text>
<text x="56.4" y="247.6">RXI</text>
</g>
<g font-size="1.4" fill="#238d23">
<text x="72" y="196" transform="rotate(-90 72 196)">2</text>
<text x="72" y="200.9" transform="rotate(-90 72 200.9)">1</text>
</g>
</svg>
